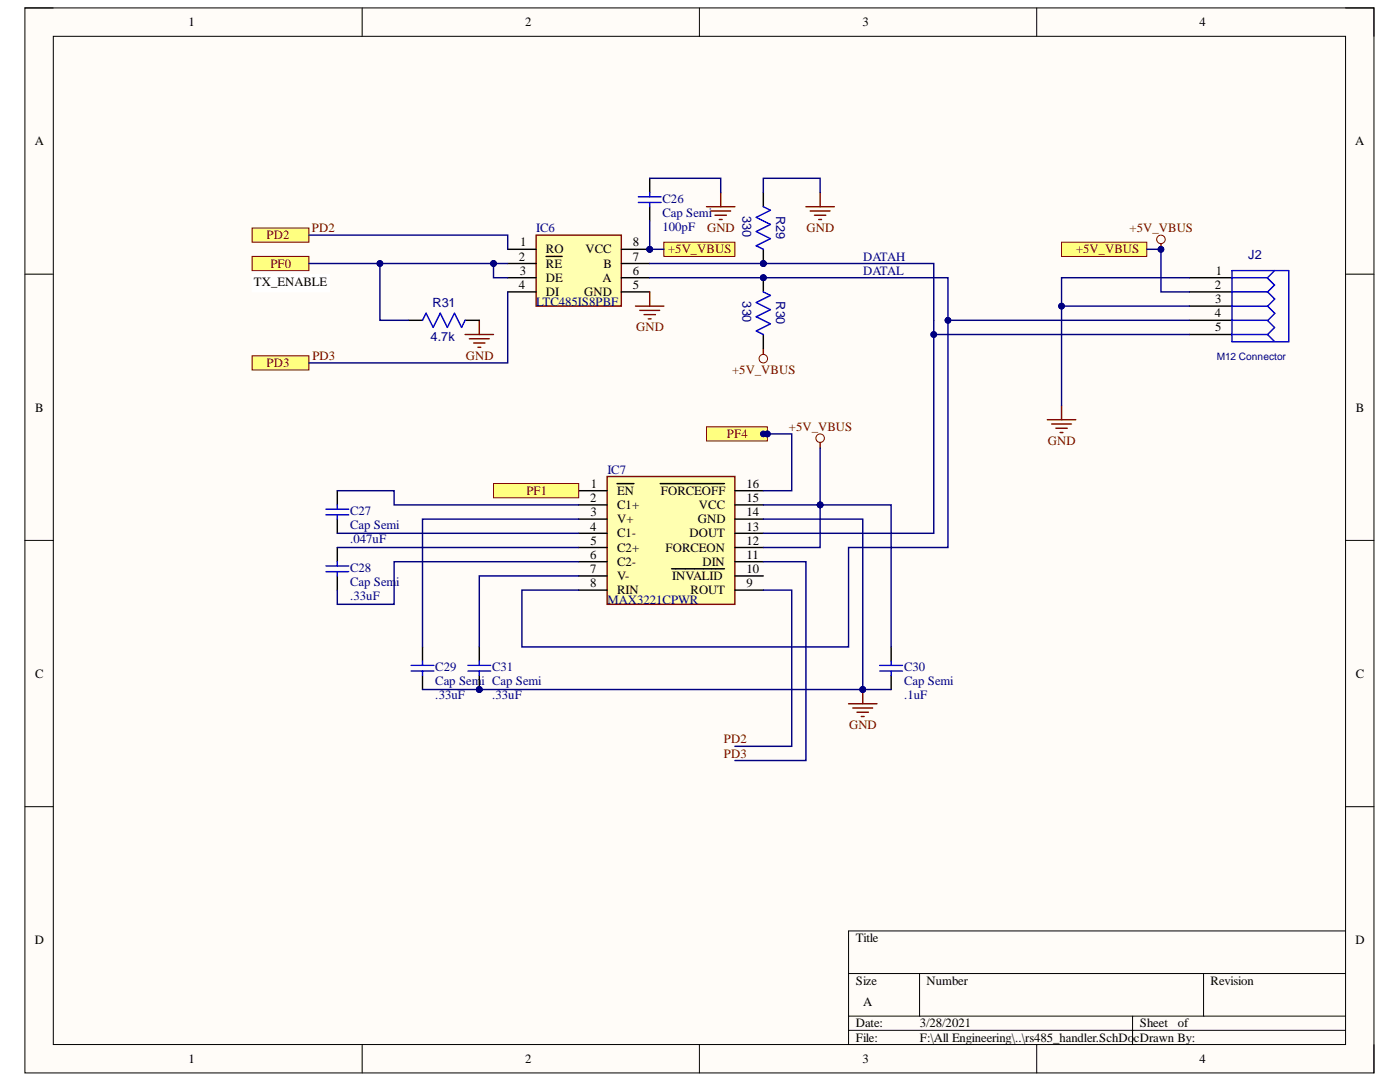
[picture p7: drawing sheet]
<svg xmlns="http://www.w3.org/2000/svg" width="279mm" height="216mm" viewBox="0 0 279 216" stroke-linecap="round" stroke-linejoin="round" font-family="sans-serif">
<path d="M5 1.6h269.2v212.5h-269.2z" fill-rule="evenodd" fill="#fffcf8"/>
<path d="M5 1.6h269.2v212.5h-269.2z" fill="none" stroke="#000" stroke-width=".2"/>
<path d="M10.6 7.2h257.9v201.2h-257.9z" fill-rule="evenodd" fill="#fffcf8"/>
<g fill="none" stroke="#000" stroke-width=".2">
<path d="M5 1.6h5.6M10.6 7.2h257.9v201.2h-257.9zM72.3 1.6v5.6M139.6 1.6v5.6M206.9 1.6v5.6M268.5 1.6h5.7v5.6M5 54.7h5.6M268.5 54.7h5.7M5 107.8h5.6M268.5 107.8h5.7M5 161h5.6M268.5 161h5.7"/>
<path d="M169.3 194.3h99.2M183.5 194.3v8.5M240.2 194.3v8.5M268.5 185.8h-99.2v22.6M72.3 208.4v5.7M139.6 208.4v5.7M169.3 202.8h99.2M169.3 205.6h99.2M206.9 208.4v5.7M226 202.8v5.6M274.2 208.4v5.7"/>
</g>
<circle cx="129.7" cy="49.7" r=".57" fill="#000080"/>
<circle cx="129.7" cy="49.7" r=".57" fill="none" stroke="#000080" stroke-width=".2"/>
<path d="M107 46.9h17v14.2h-17z" fill-rule="evenodd" fill="#ffffb0"/>
<path d="M107 46.9h17v14.2h-17z" fill="none" stroke="#800000" stroke-width=".29"/>
<path d="M101.3 49.7h5.7M101.3 52.6h5.7M101.3 55.4h5.7M101.3 58.2h5.7M109 51.2h3.2M124 49.7h5.7" fill="none" stroke="#000" stroke-width=".29"/>
<circle cx="129.7" cy="49.7" r=".57" fill="#000080"/>
<circle cx="129.7" cy="49.7" r=".57" fill="none" stroke="#000080" stroke-width=".2"/>
<path d="M124 52.6h5.7M124 55.4h5.7M124 58.2h5.7" fill="none" stroke="#000" stroke-width=".29"/>
<path d="M50.3 51.2h11.3v2.8h-11.3z" fill-rule="evenodd" fill="#ffff80"/>
<path d="M50.3 51.2h11.3v2.8h-11.3z" fill="none" stroke="#800000" stroke-width=".2"/>
<path d="M92.8 66.7h5.7M93.7 67.6h3.9M94.5 68.4h2.3M95.4 69.3h.5M95.7 63.9v2.8" fill="none" stroke="#800000" stroke-width=".29"/>
<path d="M50.3 45.5h11.3v2.8h-11.3z" fill-rule="evenodd" fill="#ffff80"/>
<path d="M50.3 45.5h11.3v2.8h-11.3z" fill="none" stroke="#800000" stroke-width=".2"/>
<path d="M50.3 71h11.3v2.8h-11.3z" fill-rule="evenodd" fill="#ffff80"/>
<path d="M50.3 71h11.3v2.8h-11.3z" fill="none" stroke="#800000" stroke-width=".2"/>
<path d="M129.7 58.2v2.9M126.8 61.1h5.7M127.7 61.9h4M128.5 62.8h2.3M129.4 63.6h.5" fill="none" stroke="#800000" stroke-width=".29"/>
<path d="M132.5 48.3h14.2v2.9h-14.2z" fill-rule="evenodd" fill="#ffff80"/>
<path d="M132.5 48.3h14.2v2.9h-14.2z" fill="none" stroke="#800000" stroke-width=".2"/>
<g fill="none" stroke="#800000" stroke-width=".29">
<path d="M143.8 38.4v2.8M163.7 38.4v2.8M141 41.2h5.7M141.8 42.1h4M142.7 42.9h2.3M143.6 43.8h.5M160.8 41.2h5.7M161.7 42.1h4M162.5 42.9h2.3M163.4 43.8h.6M209 83.7h5.7M209.9 84.6h3.9"/>
<path d="M210.7 85.4h2.3M211.6 86.3h.5M211.9 80.9v2.8"/>
</g>
<path d="M237.4 55.4h8.5M237.4 58.2h8.5M237.4 61.1h8.5M237.4 63.9h8.5M237.4 66.7h8.5" fill="none" stroke="#000" stroke-width=".29"/>
<path d="M245.9 58.2h7.1l1.4 1.5-1.4 1.4M245.9 54h11.3v14.2h-11.3zM252.9 55.5l1.5 1.4-1.5 1.4M254.4 54l-1.5 1.4h-7M245.9 66.7h7M245.9 61.1h7M245.9 63.9h7M252.9 66.7l1.5 1.5M253 63.9l1.4 1.5M253 61.1l1.4 1.4-1.4 1.4M254.4 65.4l-1.5 1.4" fill="none" stroke="#00f" stroke-width=".29"/>
<path d="M211.9 48.3h17v2.9h-17z" fill-rule="evenodd" fill="#ffff80"/>
<g fill="none" stroke="#800000" stroke-width=".2">
<path d="M211.9 48.3h17v2.9h-17z"/>
<circle cx="231.7" cy="47.8" r=".85"/>
<circle cx="152.3" cy="71.6" r=".85"/>
</g>
<path d="M231.7 48.6v1.1M152.3 69.6v1.1" fill="none" stroke="#800000" stroke-width=".29"/>
<circle cx="231.7" cy="49.8" r=".57" fill="#000080"/>
<circle cx="231.7" cy="49.8" r=".57" fill="none" stroke="#000080" stroke-width=".2"/>
<circle cx="152.3" cy="52.6" r=".57" fill="#000080"/>
<circle cx="152.3" cy="52.6" r=".57" fill="none" stroke="#000080" stroke-width=".2"/>
<path d="M152.3 49.7v2.9" fill="none" stroke="#000" stroke-width=".29"/>
<circle cx="152.3" cy="52.6" r=".57" fill="#000080"/>
<circle cx="152.3" cy="52.6" r=".57" fill="none" stroke="#000080" stroke-width=".2"/>
<path d="M152.3 38.4v2.8" fill="none" stroke="#000" stroke-width=".29"/>
<path d="M152.3 41.2l1.5 .8-2.9 1.4 2.9 1.4-2.9 1.4 2.9 1.4-2.9 1.4 1.4 .7" fill="none" stroke="#00f" stroke-width=".29"/>
<circle cx="152.3" cy="55.4" r=".57" fill="#000080"/>
<circle cx="152.3" cy="55.4" r=".57" fill="none" stroke="#000080" stroke-width=".2"/>
<path d="M152.3 55.4v2.8M152.3 66.7v2.9" fill="none" stroke="#000" stroke-width=".29"/>
<circle cx="152.3" cy="55.4" r=".57" fill="#000080"/>
<circle cx="152.3" cy="55.4" r=".57" fill="none" stroke="#000080" stroke-width=".2"/>
<g fill="none" stroke="#00f" stroke-width=".29">
<path d="M127.4 39.3h4.5M129.7 38.4v.9M127.4 40.4h4.5M129.7 40.4v.8M152.3 58.2l1.5 .8-2.9 1.4 2.9 1.4-2.9 1.4 2.9 1.4-2.9 1.4 1.4 .7M84.3 63.9l.7-1.4 1.4 2.8 1.5-2.8 1.4 2.8 1.4-2.8 1.4 2.8 .7-1.4M65 102.7h4.6M65 101.6h4.6M65 114.1h4.6M65 112.9h4.6M67.3 100.7v.9M67.3 102.7v.9"/>
<path d="M67.3 112.1v.8M67.3 114.1v.8M82.1 133.9h4.5M82.1 132.8h4.5M84.3 131.9v.9M84.3 133.9v.9M175.6 133.9h4.5M175.6 132.8h4.5M177.8 131.9v.9M177.8 133.9v.9"/>
</g>
<path d="M129.7 35.6v2.8M129.7 41.2v2.9M81.5 63.9h2.8M92.8 63.9h2.9M67.3 97.9v2.8M67.3 103.6v2.8M67.3 109.2v2.9M67.3 114.9v2.9M84.3 129.1v2.8M84.3 134.8v2.8M177.8 129.1v2.8M177.8 134.8v2.8" fill="none" stroke="#000" stroke-width=".29"/>
<circle cx="95.7" cy="137.6" r=".57" fill="#000080"/>
<circle cx="95.7" cy="137.6" r=".57" fill="none" stroke="#000080" stroke-width=".2"/>
<path d="M95.7 129.1v2.8M95.7 134.8v2.8" fill="none" stroke="#000" stroke-width=".29"/>
<circle cx="95.7" cy="137.6" r=".57" fill="#000080"/>
<circle cx="95.7" cy="137.6" r=".57" fill="none" stroke="#000080" stroke-width=".2"/>
<path d="M93.4 133.9h4.5M93.4 132.8h4.5M95.7 131.9v.9M95.7 133.9v.9" fill="none" stroke="#00f" stroke-width=".29"/>
<path d="M121.2 95.1h25.5v25.5h-25.5z" fill-rule="evenodd" fill="#ffffb0"/>
<path d="M121.2 95.1h25.5v25.5h-25.5zM172.2 137.6v2.8M169.3 140.4h5.7M170.2 141.3h4M171 142.1h2.3M171.9 143h.6" fill="none" stroke="#800000" stroke-width=".29"/>
<g fill="none" stroke="#000" stroke-width=".29">
<path d="M115.5 97.9h5.7M123.1 96.5h3.4M131.7 96.5h12.9M146.7 97.9h5.6M115.5 100.7h5.7M115.5 103.6h5.7M115.5 106.4h5.7M115.5 109.2h5.7M115.5 112.1h5.7M115.5 114.9h5.7M115.5 117.8h5.7M134 113.5h10.6"/>
<path d="M146.7 100.7h5.6M146.7 103.6h5.6M146.7 106.4h5.6M146.7 109.2h5.6M146.7 112.1h5.6M146.7 114.9h5.6M146.7 117.8h5.6"/>
</g>
<circle cx="172.2" cy="137.6" r=".57" fill="#000080"/>
<circle cx="172.2" cy="137.6" r=".57" fill="none" stroke="#000080" stroke-width=".2"/>
<circle cx="163.7" cy="87.4" r=".85" fill="none" stroke="#800000" stroke-width=".2"/>
<path d="M163.7 88.3v1.1" fill="none" stroke="#800000" stroke-width=".29"/>
<path d="M163.7 89.4v11.3" fill="none" stroke="#000080" stroke-width=".29"/>
<circle cx="163.7" cy="100.8" r=".57" fill="#000080"/>
<circle cx="163.7" cy="100.8" r=".57" fill="none" stroke="#000080" stroke-width=".2"/>
<path d="M61.6 46.9h39.7v2.8M61.6 52.6h39.7M101.3 58.2v14.2h-39.7M67.3 97.9h11.4v2.8h36.8M67.3 109.2h48.2M67.3 106.4h48.2M115.5 112.1h-36.8v8.5h-11.4v-2.8" fill="none" stroke="#000080" stroke-width=".29"/>
<circle cx="75.8" cy="52.6" r=".57" fill="#000080"/>
<circle cx="75.8" cy="52.6" r=".57" fill="none" stroke="#000080" stroke-width=".2"/>
<circle cx="98.5" cy="52.6" r=".57" fill="#000080"/>
<circle cx="98.5" cy="52.6" r=".57" fill="none" stroke="#000080" stroke-width=".2"/>
<path d="M75.8 52.6v11.3h5.7" fill="none" stroke="#000080" stroke-width=".29"/>
<circle cx="75.8" cy="52.6" r=".57" fill="#000080"/>
<circle cx="75.8" cy="52.6" r=".57" fill="none" stroke="#000080" stroke-width=".2"/>
<path d="M84.3 137.6h87.9" fill="none" stroke="#000080" stroke-width=".29"/>
<circle cx="172.2" cy="137.6" r=".57" fill="#000080"/>
<circle cx="172.2" cy="137.6" r=".57" fill="none" stroke="#000080" stroke-width=".2"/>
<circle cx="95.7" cy="137.6" r=".57" fill="#000080"/>
<circle cx="95.7" cy="137.6" r=".57" fill="none" stroke="#000080" stroke-width=".2"/>
<path d="M98.5 52.6v2.8h2.8M115.5 103.6h-31.2v25.5M115.5 114.9h-19.8v14.2" fill="none" stroke="#000080" stroke-width=".29"/>
<circle cx="98.5" cy="52.6" r=".57" fill="#000080"/>
<circle cx="98.5" cy="52.6" r=".57" fill="none" stroke="#000080" stroke-width=".2"/>
<path d="M129.7 52.6h56.7v11.3" fill="none" stroke="#000080" stroke-width=".29"/>
<circle cx="152.3" cy="52.6" r=".57" fill="#000080"/>
<circle cx="152.3" cy="52.6" r=".57" fill="none" stroke="#000080" stroke-width=".2"/>
<path d="M129.7 35.6h14.1v2.8M152.3 112.1h8.5v39.7h-14.1M152.3 117.8h5.7v31.1h-11.3M163.7 100.7v8.5h-11.4" fill="none" stroke="#000080" stroke-width=".29"/>
<circle cx="163.7" cy="100.8" r=".57" fill="#000080"/>
<circle cx="163.7" cy="100.8" r=".57" fill="none" stroke="#000080" stroke-width=".2"/>
<path d="M186.4 63.9v42.5h-34.1" fill="none" stroke="#000080" stroke-width=".29"/>
<circle cx="186.3" cy="66.8" r=".57" fill="#000080"/>
<circle cx="186.3" cy="66.8" r=".57" fill="none" stroke="#000080" stroke-width=".2"/>
<path d="M152.3 103.6h19.9v34h5.6" fill="none" stroke="#000080" stroke-width=".29"/>
<circle cx="172.2" cy="137.6" r=".57" fill="#000080"/>
<circle cx="172.2" cy="137.6" r=".57" fill="none" stroke="#000080" stroke-width=".2"/>
<path d="M152.3 100.7h25.5v28.4" fill="none" stroke="#000080" stroke-width=".29"/>
<circle cx="163.7" cy="100.8" r=".57" fill="#000080"/>
<circle cx="163.7" cy="100.8" r=".57" fill="none" stroke="#000080" stroke-width=".2"/>
<path d="M152.3 38.4v-2.8h11.4v2.8M211.9 61.1h25.5" fill="none" stroke="#000080" stroke-width=".29"/>
<circle cx="211.9" cy="61.1" r=".57" fill="#000080"/>
<circle cx="211.9" cy="61.1" r=".57" fill="none" stroke="#000080" stroke-width=".2"/>
<path d="M237.4 55.4h-25.5v25.5" fill="none" stroke="#000080" stroke-width=".29"/>
<circle cx="211.9" cy="61.1" r=".57" fill="#000080"/>
<circle cx="211.9" cy="61.1" r=".57" fill="none" stroke="#000080" stroke-width=".2"/>
<path d="M228.9 49.7h2.8v8.5h5.7" fill="none" stroke="#000080" stroke-width=".29"/>
<circle cx="231.7" cy="49.8" r=".57" fill="#000080"/>
<circle cx="231.7" cy="49.8" r=".57" fill="none" stroke="#000080" stroke-width=".2"/>
<path d="M129.7 44.1v5.6h2.8" fill="none" stroke="#000080" stroke-width=".29"/>
<circle cx="129.7" cy="49.7" r=".57" fill="#000080"/>
<circle cx="129.7" cy="49.7" r=".57" fill="none" stroke="#000080" stroke-width=".2"/>
<path d="M50.3 54.8h15.5v3.4h-15.5z" fill-rule="evenodd" fill="#fff"/>
<path d="M50.3 54.8h15.5v3.4h-15.5z" fill="none" stroke="#fff" stroke-width=".2"/>
<path d="M98.5 96.5h17v2.8h-17z" fill-rule="evenodd" fill="#ffff80"/>
<path d="M98.5 96.5h17v2.8h-17z" fill="none" stroke="#800000" stroke-width=".2"/>
<path d="M189.2 63.9h48.2" fill="none" stroke="#000080" stroke-width=".29"/>
<circle cx="189.2" cy="63.9" r=".57" fill="#000080"/>
<circle cx="189.2" cy="63.9" r=".57" fill="none" stroke="#000080" stroke-width=".2"/>
<path d="M129.7 55.4h59.5v53.8h-19.9v19.9h-65.1v-11.4h11.3" fill="none" stroke="#000080" stroke-width=".29"/>
<circle cx="189.2" cy="63.9" r=".57" fill="#000080"/>
<circle cx="189.2" cy="63.9" r=".57" fill="none" stroke="#000080" stroke-width=".2"/>
<circle cx="152.3" cy="55.4" r=".57" fill="#000080"/>
<circle cx="152.3" cy="55.4" r=".57" fill="none" stroke="#000080" stroke-width=".2"/>
<path d="M186.4 66.7h51" fill="none" stroke="#000080" stroke-width=".29"/>
<circle cx="186.3" cy="66.8" r=".57" fill="#000080"/>
<circle cx="186.3" cy="66.8" r=".57" fill="none" stroke="#000080" stroke-width=".2"/>
<path d="M141 85.2h12.1v2.8h-12.1z" fill-rule="evenodd" fill="#ffff80"/>
<path d="M141 85.2h12.1v2.8h-12.1z" fill="none" stroke="#800000" stroke-width=".2"/>
<circle cx="153.1" cy="86.6" r=".57" fill="#000080"/>
<circle cx="153.1" cy="86.6" r=".57" fill="none" stroke="#000080" stroke-width=".2"/>
<path d="M152.3 86.6h5.7v11.3h-5.7" fill="none" stroke="#000080" stroke-width=".29"/>
<circle cx="152.3" cy="86.6" r=".57" fill="#000080"/>
<circle cx="152.3" cy="86.6" r=".57" fill="none" stroke="#000080" stroke-width=".2"/>
<circle cx="153.1" cy="86.6" r=".57" fill="#000080"/>
<circle cx="153.1" cy="86.6" r=".57" fill="none" stroke="#000080" stroke-width=".2"/>
<g font-size="2.5">
<text x="37.6" y="5.2">1</text>
<text x="104.8" y="5.2">2</text>
<text x="172.2" y="5.2">3</text>
<text x="239.4" y="5.2">4</text>
<text x="6.9" y="29">A</text>
<text x="270.4" y="29">A</text>
<text x="103.5" y="52">2</text>
<text x="103.8" y="49.1">1</text>
<text x="109" y="50.6">RO</text>
<text x="109" y="53.4">RE</text>
<text x="116.8" y="50.6">VCC</text>
<text x="120.5" y="53.4">B</text>
<text x="126.3" y="49.1">8</text>
<text x="126.3" y="52">7</text>
<text x="50.7" y="57.1">TX_ENABLE</text>
<text x="103.5" y="57.7">4</text>
<text x="103.7" y="54.8">3</text>
<text x="109" y="56.2">DE</text>
<text x="109" y="59.1">DI</text>
<text x="116.6" y="59.1">GND</text>
<text x="120.2" y="56.2">A</text>
<text x="126.3" y="54.8">6</text>
<text x="126.3" y="57.7">5</text>
<text x="242.4" y="57.7">2</text>
<text x="242.6" y="54.8">1</text>
<text x="242.4" y="63.3">4</text>
<text x="242.5" y="60.5">3</text>
<text x="242.5" y="66.1">5</text>
<text x="7" y="82.1">B</text>
<text x="270.6" y="82.1">B</text>
<text x="117.8" y="100.2">2</text>
<text x="117.9" y="97.3">1</text>
<text x="123.2" y="98.8">EN</text>
<text x="123.2" y="101.6">C1+</text>
<text x="131.9" y="98.8">FORCEOFF</text>
<text x="139.5" y="101.6">VCC</text>
<text x="149" y="97.3">16</text>
<text x="149" y="100.2">15</text>
<text x="117.8" y="105.9">4</text>
<text x="117.8" y="103">3</text>
<text x="123.2" y="104.4">V+</text>
<text x="123.2" y="107.2">C1-</text>
<text x="137.6" y="107.2">DOUT</text>
<text x="139.2" y="104.4">GND</text>
<text x="149" y="103">14</text>
<text x="149" y="105.9">13</text>
<text x="117.8" y="111.6">6</text>
<text x="117.8" y="108.7">5</text>
<text x="123.2" y="110.1">C2+</text>
<text x="123.2" y="112.9">C2-</text>
<text x="132.8" y="110.1">FORCEON</text>
<text x="140.2" y="112.9">DIN</text>
<text x="149" y="108.7">12</text>
<text x="149" y="111.6">11</text>
<text x="117.8" y="114.3">7</text>
<text x="117.8" y="117.2">8</text>
<text x="123.2" y="115.8">V-</text>
<text x="123.2" y="118.6">RIN</text>
<text x="134.2" y="115.8">INVALID</text>
<text x="137.8" y="118.6">ROUT</text>
<text x="149" y="114.3">10</text>
<text x="149" y="117.2">9</text>
<text x="7" y="135.2">C</text>
<text x="270.6" y="135.2">C</text>
<text x="6.9" y="188.3">D</text>
<text x="170.8" y="188">Title</text>
<text x="270.5" y="188.3">D</text>
<text x="170.8" y="196.6">Size</text>
<text x="184.9" y="196.6">Number</text>
<text x="241.6" y="196.6">Revision</text>
<text x="172.2" y="200.8">A</text>
<text x="170.8" y="205">Date:</text>
<text x="170.8" y="207.9">File:</text>
<text x="183.6" y="205">3/28/2021</text>
<text x="183.6" y="207.9">F:\All Engineering\..\rs485_handler.SchDocDrawn By:</text>
<text x="227.5" y="205">Sheet</text>
<text x="235.1" y="205">of</text>
<text x="37.6" y="212.1">1</text>
<text x="104.8" y="212.1">2</text>
<text x="172.2" y="212.1">3</text>
<text x="239.4" y="212.1">4</text>
</g>
<g font-size="2.5" fill="#000080">
<text x="132.2" y="40.4">C26</text>
<text x="107" y="46.3">IC6</text>
<text x="132.2" y="46.1">100pF</text>
<text x="132.2" y="43.2">Cap Semi</text>
<text x="148.2" y="43.1" transform="rotate(90 148.2 43.1)">330</text>
<text x="154.9" y="43.1" transform="rotate(90 154.9 43.1)">R29</text>
<text x="172.2" y="52">DATAH</text>
<text x="249.1" y="51.7">J2</text>
<text x="172.2" y="54.8">DATAL</text>
<text x="86.3" y="61.3">R31</text>
<text x="107" y="61.1">LTC485IS8PBF</text>
<text x="148.2" y="60.1" transform="rotate(90 148.2 60.1)">330</text>
<text x="154.9" y="60.1" transform="rotate(90 154.9 60.1)">R30</text>
<text x="85.9" y="68">4.7k</text>
<text x="121.2" y="94.6">IC7</text>
<text x="69.9" y="102.8">C27</text>
<text x="69.9" y="105.5">Cap Semi</text>
<text x="69.9" y="108.4">.047uF</text>
<text x="69.9" y="119.8">.33uF</text>
<text x="69.9" y="114.1">C28</text>
<text x="69.9" y="116.9">Cap Sem</text>
<text x="79.1" y="116.9">i</text>
<text x="121.2" y="120.6">MAX3221CPWR</text>
<text x="86.9" y="133.9">C29</text>
<text x="86.9" y="136.8">Cap Sem</text>
<text x="96.1" y="136.8">i Cap Semi</text>
<text x="98.2" y="133.9">C31</text>
<text x="180.4" y="133.9">C30</text>
<text x="180.4" y="136.8">Cap Semi</text>
<text x="86.9" y="139.5">.33uF</text>
<text x="98.2" y="139.5">.33uF</text>
<text x="180.4" y="139.5">.1uF</text>
</g>
<g font-size="2.5" fill="#800000">
<text x="53.2" y="47.8">PD2</text>
<text x="62.3" y="46.3">PD2</text>
<text x="141.1" y="46.3">GND</text>
<text x="161" y="46.3">GND</text>
<text x="225.4" y="46.3">+5V_VBUS</text>
<text x="54" y="53.4">PF0</text>
<text x="133.3" y="50.6">+5V_VBUS</text>
<text x="214.7" y="50.6">+5V_VBUS</text>
<text x="62.3" y="71.8">PD3</text>
<text x="93" y="71.8">GND</text>
<text x="127" y="66.1">GND</text>
<text x="53.2" y="73.2">PD3</text>
<text x="146.1" y="74.7">+5V_VBUS</text>
<text x="145.1" y="87.4">PF4</text>
<text x="157.4" y="86">+5V_VBUS</text>
<text x="209.1" y="88.8">GND</text>
<text x="105.1" y="98.8">PF1</text>
<text x="144.5" y="148.3">PD2</text>
<text x="169.4" y="145.6">GND</text>
<text x="144.5" y="151.2">PD3</text>
</g>
<text font-size="2" fill="#000080" x="242.9" y="71.9">M12 Connector</text>
</svg>
